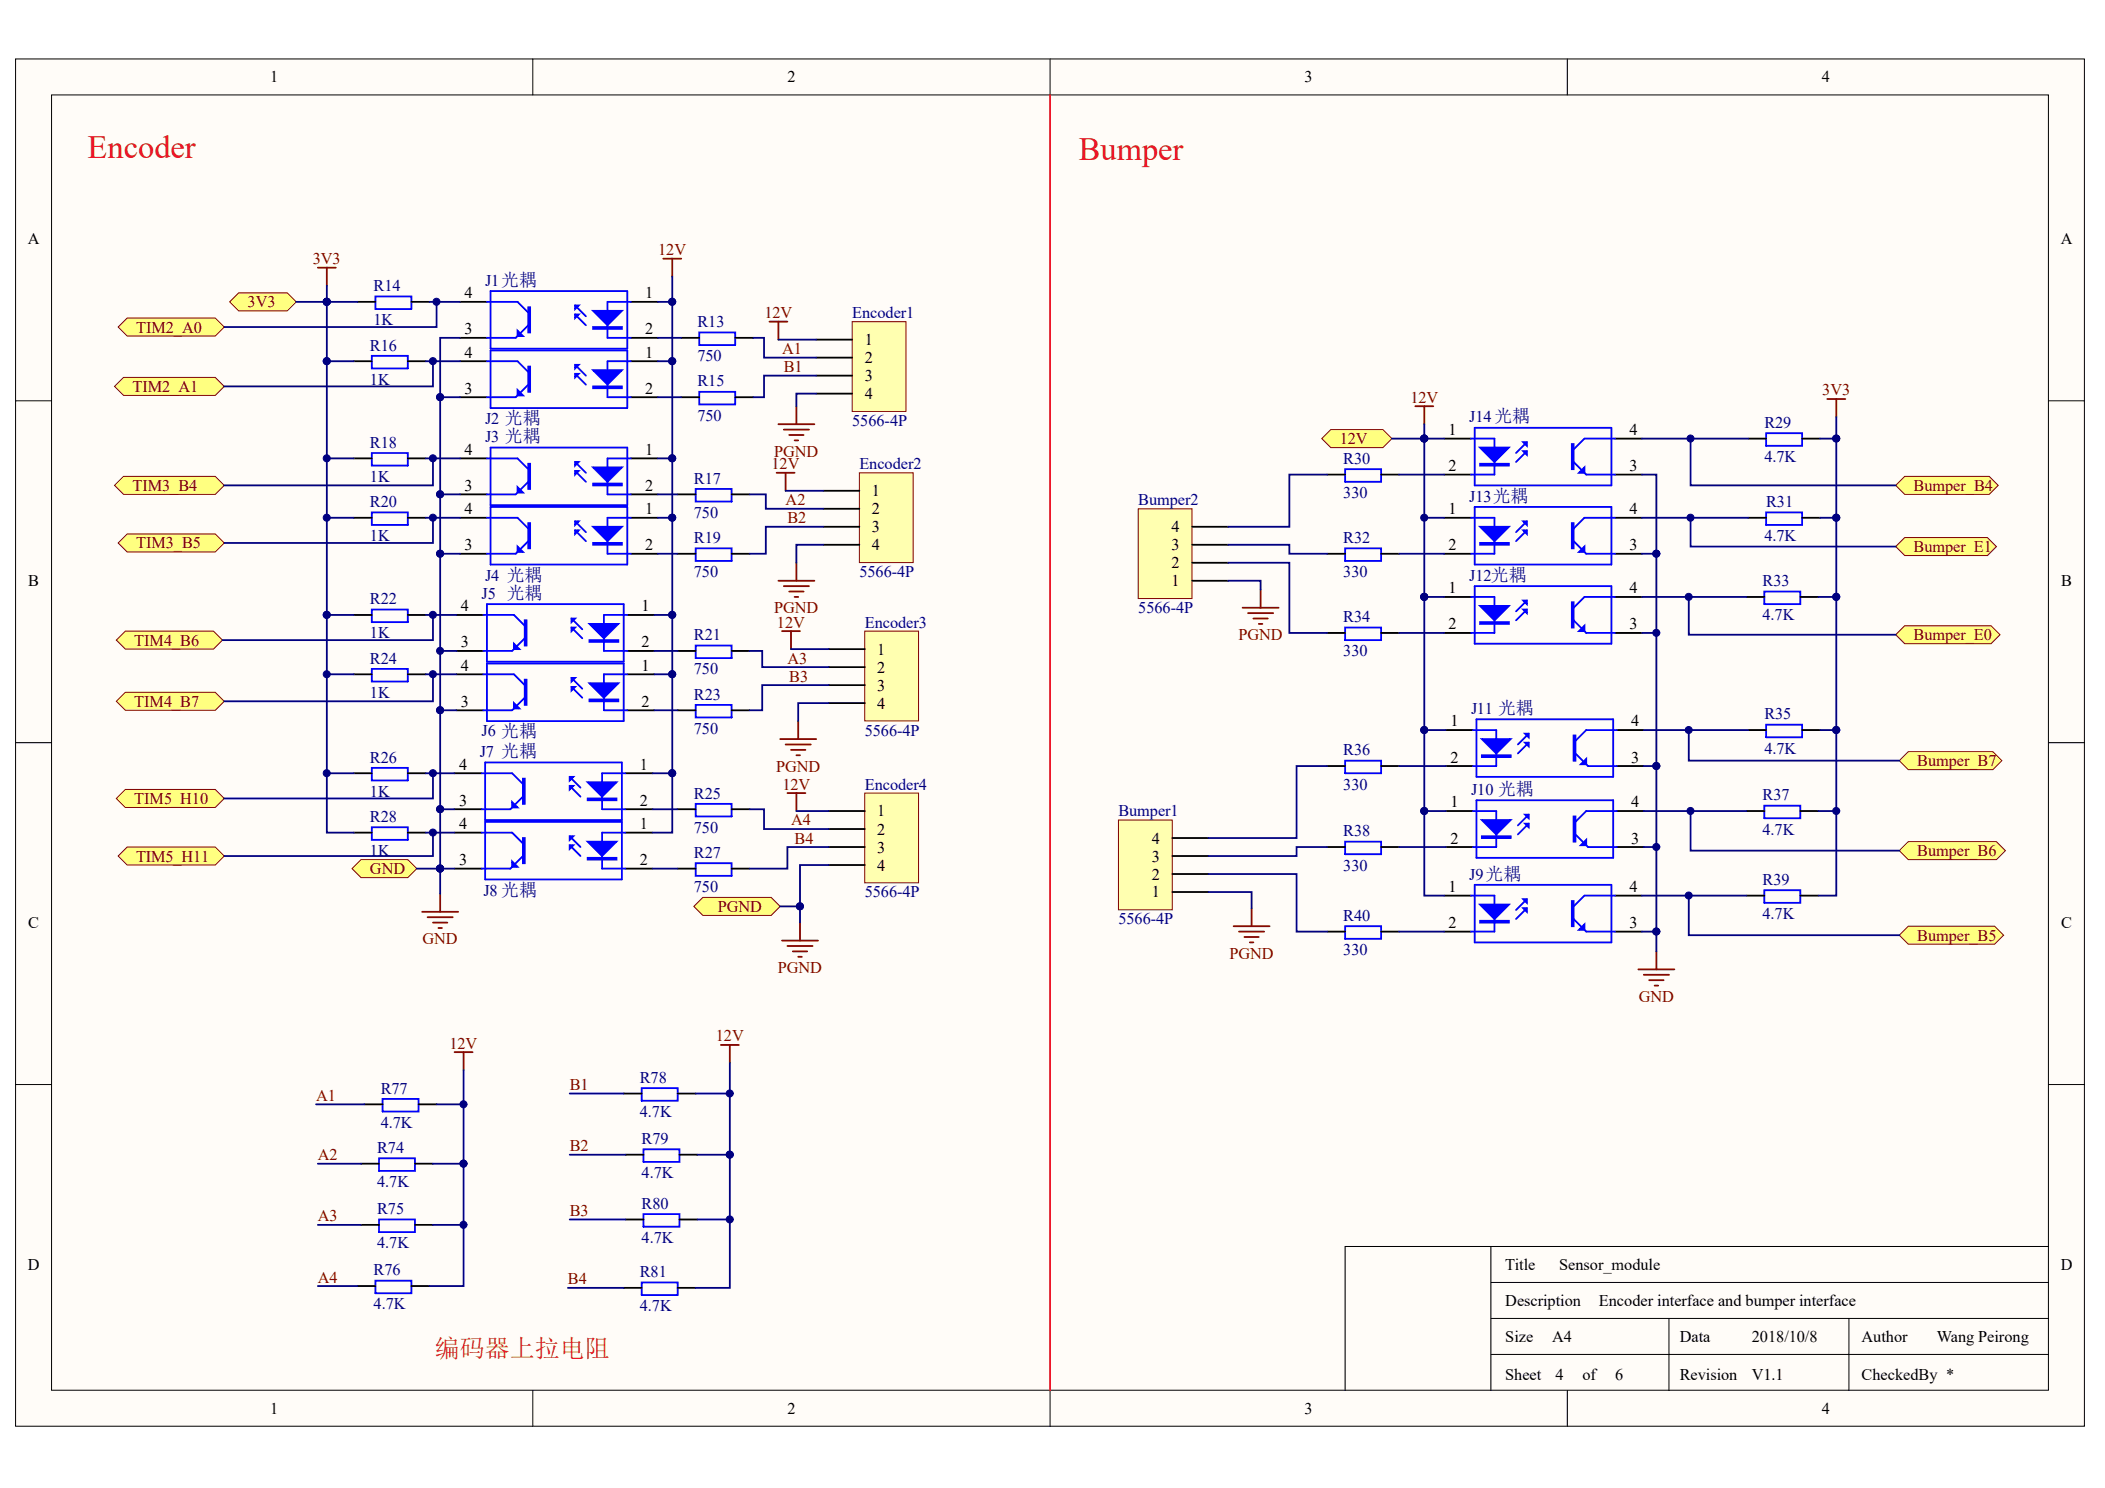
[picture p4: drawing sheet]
<svg xmlns="http://www.w3.org/2000/svg" width="297mm" height="210mm" viewBox="0 0 297 210" stroke-linecap="round" stroke-linejoin="round" font-family="sans-serif">
<g fill="#fffcf8" stroke="#000" stroke-width=".14">
<path d="M2.2 8.3h291.9v192.9h-291.9z"/>
<path d="M7.3 13.4h281.8v182.7h-281.8z"/>
</g>
<g fill="none" stroke="#000" stroke-width=".14">
<path d="M75.2 8.3v5.1M148.2 8.3v5.1M221.2 8.3v5.1M2.2 56.5h5.1M289.1 56.5h5.1M2.2 104.8h5.1M289.1 104.8h5.1M2.2 153h5.1M289.1 153h5.1M210.4 175.8v20.3M289.1 175.8h-99.3v20.3M75.2 196.1v5.1"/>
<path d="M148.2 196.1v5.1M210.4 180.9h78.7M210.4 186h78.7M210.4 191.1h78.7M221.2 196.1v5.1M235.5 186v10.1M260.9 186v10.1"/>
</g>
<g fill="none" stroke="#000" stroke-width=".25">
<path d="M49.9 51h2.6M50.4 42.6h2.6M57.5 51h2.6M58.1 42.6h2.5M64.9 42.6h3.8M64.9 47.7h3.8M64.9 51h3.8M64.9 56h3.8M89 42.6h3.8M89 47.7h3.8M89 51h3.8M89 56h3.8"/>
<path d="M96.1 47.7h2.6M96.1 56h2.6M103.7 47.7h2.6M103.7 56h2.6M49.9 64.7h2.6M49.9 73h2.6M57.5 64.7h2.6M57.5 73h2.6M64.9 64.7h3.8M64.9 69.7h3.8M64.9 73h3.8M64.9 78.1h3.8"/>
<path d="M89 64.7h3.8M89 69.7h3.8M89 73h3.8M89 78.1h3.8M95.6 69.7h2.6M95.6 78.1h2.6M103.2 69.7h2.6M103.2 78.1h2.6M187.3 78.1h2.5M187.3 66.9h2.5M194.9 78.1h2.5M194.9 66.9h2.5"/>
<path d="M203.8 73h3.8M203.8 78.1h3.8M203.8 61.9h3.8M203.8 66.9h3.8M227.9 73h3.8M227.9 78.1h3.8M227.9 61.9h3.8M227.9 66.9h3.8M246.7 73h2.5M246.7 61.9h2.5M254.3 73h2.5M254.3 61.9h2.5"/>
<path d="M49.9 86.7h2.6M49.9 95.1h2.6M57.5 86.7h2.6M57.5 95.1h2.6M64.4 86.7h3.8M64.4 91.8h3.8M64.4 95.1h3.8M88.5 86.7h3.8M88.5 91.8h3.8M88.5 95.1h3.8M95.6 91.8h2.6M103.2 91.8h2.6"/>
<path d="M187.3 89.3h2.5M194.9 89.3h2.5M203.8 84.2h3.8M203.8 89.3h3.8M227.9 84.2h3.8M227.9 89.3h3.8M246.4 84.2h2.6M254 84.2h2.6M49.9 109.1h2.6M49.9 117.5h2.6M57.5 109.1h2.6M57.5 117.5h2.6"/>
<path d="M64.1 109.1h3.9M64.1 114.2h3.9M64.1 117.5h3.9M64.4 100.2h3.8M88.3 109.1h3.8M88.3 114.2h3.8M88.3 117.5h3.8M88.5 100.2h3.8M95.6 100.2h2.6M95.6 114.2h2.6M103.2 100.2h2.6M103.2 114.2h2.6"/>
<path d="M187.3 119.5h2.5M187.3 108.1h2.5M194.9 119.5h2.5M194.9 108.1h2.5M204 114.4h3.8M204 119.5h3.8M204 103h3.8M204 108.1h3.8M228.1 114.4h3.9M228.1 119.5h3.9M228.1 103h3.9M228.1 108.1h3.9"/>
<path d="M246.4 114.4h2.6M246.7 103h2.5M254 114.4h2.6M254.3 103h2.5M64.1 122.5h3.9M88.3 122.5h3.8M95.6 122.5h2.6M103.2 122.5h2.6M187.3 131.4h2.5M194.9 131.4h2.5M203.8 126.3h3.8M203.8 131.4h3.8"/>
<path d="M227.9 126.3h3.8M227.9 131.4h3.8M246.4 126.3h2.6M254 126.3h2.6"/>
</g>
<g fill="none" stroke="#00f" stroke-width=".25">
<path d="M52.5 50.2h5v1.8h-5zM53 41.8h5.1v1.8h-5.1zM68.7 42.6h4.3l1.6 1.5M68.7 51h4.3l1.6 1.5M69.2 41.1h19.3v8.1h-19.3zM69.2 49.4h19.3v8.2h-19.3zM74.6 45.9l-1.8 1.8h-4.1M74.6 54.3l-1.8 1.7h-4.1M81.2 44.4l1.5 1.5M81.2 43.1l1.5 1.5M81.2 52.7l1.5 1.6M81.2 51.5l1.5 1.5"/>
<path d="M89 42.6h-3.3v5.1h3.3M89 51h-3.3v5h3.3M98.7 46.9h5v1.8h-5zM98.7 55.3h5v1.7h-5zM52.5 63.9h5v1.8h-5zM52.5 72.3h5v1.8h-5zM68.7 64.7h4.3l1.6 1.5M68.7 73h4.3l1.6 1.6M69.2 63.1h19.3v8.2h-19.3zM69.2 71.5h19.3v8.1h-19.3zM74.6 68l-1.8 1.7h-4.1M74.6 76.3l-1.8 1.8h-4.1"/>
<path d="M81.2 66.4l1.5 1.6M81.2 65.2l1.5 1.5M81.2 74.8l1.5 1.5M81.2 73.5l1.5 1.6M89 64.7h-3.3v5h3.3M89 73h-3.3v5.1h3.3M98.2 69h5v1.8h-5zM98.2 77.4h5v1.7h-5zM189.8 66.2h5.1v1.8h-5.1zM189.8 77.4h5.1v1.7h-5.1zM207.6 73h3.3v5.1h-3.3M207.6 61.9h3.3v5h-3.3"/>
<path d="M208.1 71.5h19.3v8.1h-19.3zM208.1 60.3h19.3v8.2h-19.3zM215.5 74.8l-1.6 1.5M215.5 73.5l-1.6 1.6M215.5 63.6l-1.6 1.6M215.5 62.4l-1.6 1.5M222.1 76.3l1.7 1.8h4.1M222.1 65.2l1.7 1.7h4.1M227.9 73h-4.3l-1.5 1.6M227.9 61.9h-4.3l-1.5 1.5M249.2 61.1h5.1v1.8h-5.1zM249.2 72.3h5.1v1.8h-5.1z"/>
<path d="M52.5 86h5v1.8h-5zM52.5 94.4h5v1.7h-5zM68.2 86.7h4.3l1.5 1.6M68.2 95.1h4.3l1.5 1.5M68.7 85.2h19.3v8.1h-19.3zM68.7 93.6h19.3v8.1h-19.3zM74 90l-1.7 1.8h-4.1M74 98.4l-1.7 1.8h-4.1M80.6 88.5l1.6 1.5M80.6 87.3l1.6 1.5M80.6 96.9l1.6 1.5M80.6 95.6l1.6 1.6"/>
<path d="M88.5 86.7h-3.3v5.1h3.3M88.5 95.1h-3.3v5.1h3.3M98.2 91.1h5v1.7h-5zM98.2 99.4h5v1.8h-5zM189.8 88.5h5.1v1.8h-5.1zM207.6 84.2h3.3v5.1h-3.3M208.1 82.7h19.3v8.1h-19.3zM215.5 86l-1.6 1.5M215.5 84.7l-1.6 1.5M222.1 87.5l1.7 1.8h4.1M227.9 84.2h-4.3l-1.5 1.5M249 83.4h5v1.8h-5z"/>
<path d="M52.5 108.3h5v1.8h-5zM52.5 116.7h5v1.8h-5zM68 109.1h4.3l1.5 1.5M68 117.5h4.3l1.5 1.5M68.5 107.6h19.3v8.1h-19.3zM68.5 115.9h19.3v8.2h-19.3zM73.8 112.4l-1.8 1.8h-4M80.4 110.9l1.5 1.5M80.4 109.6l1.5 1.5M80.4 119.2l1.5 1.6M80.4 118l1.5 1.5M88.3 109.1h-3.3v5.1h3.3"/>
<path d="M88.3 117.5h-3.3v5h3.3M98.2 113.4h5v1.8h-5zM189.8 107.3h5.1v1.8h-5.1zM189.8 118.7h5.1v1.8h-5.1zM207.8 103h3.3v5.1h-3.3M207.8 114.4h3.3v5.1h-3.3M208.3 101.5h19.3v8.1h-19.3zM208.3 112.9h19.3v8.1h-19.3zM215.7 116.2l-1.5 1.5M215.7 114.9l-1.5 1.5M215.7 104.8l-1.5 1.5M215.7 103.5l-1.5 1.5"/>
<path d="M222.3 117.7l1.8 1.8h4M222.3 106.3l1.8 1.8h4M228.1 114.4h-4.3l-1.5 1.5M228.1 103h-4.3l-1.5 1.5M249 113.6h5v1.8h-5zM249.2 102.2h5.1v1.8h-5.1zM73.8 120.8l-1.8 1.7h-4M98.2 121.8h5v1.7h-5zM189.8 130.7h5.1v1.7h-5.1zM207.6 126.3h3.3v5.1h-3.3M208.1 124.8h19.3v8.1h-19.3zM215.5 128.1l-1.6 1.5"/>
<path d="M215.5 126.8l-1.6 1.6M222.1 129.6l1.7 1.8h4.1M227.9 126.3h-4.3l-1.5 1.6M249 125.6h5v1.8h-5z"/>
</g>
<g fill="#00f" stroke="#00f" stroke-width=".25">
<path d="M83.7 43.9h4.1l-2.1 2z"/>
<path d="M81.2 43.1h.5l-.5 .5z"/>
<path d="M81.2 44.4h.5l-.5 .5z"/>
<path d="M73 46.6l.8 .8h-.8z"/>
<path d="M83.7 52.2h4.1l-2.1 2.1z"/>
<path d="M81.2 51.5h.5l-.5 .5z"/>
<path d="M81.2 52.7h.5l-.5 .5z"/>
<path d="M73 55l.8 .8h-.8z"/>
<path d="M83.7 65.9h4.1l-2.1 2.1z"/>
<path d="M81.2 65.2h.5l-.5 .5z"/>
<path d="M81.2 66.4h.5l-.5 .5z"/>
<path d="M73 68.7l.8 .8h-.8z"/>
<path d="M83.7 74.3h4.1l-2.1 2z"/>
<path d="M81.2 73.5h.5l-.5 .6z"/>
<path d="M81.2 74.8h.5l-.5 .5z"/>
<path d="M73 77.1l.8 .8h-.8z"/>
<path d="M83.2 88h4l-2 2z"/>
<path d="M80.6 87.3h.6l-.6 .5z"/>
<path d="M80.6 88.5h.6l-.6 .5z"/>
<path d="M72.5 90.8l.8 .8h-.8z"/>
<path d="M83.2 96.4h4l-2 2z"/>
<path d="M80.6 95.6h.6l-.6 .5z"/>
<path d="M80.6 96.9h.6l-.6 .5z"/>
<path d="M72.5 99.2l.8 .7h-.8z"/>
<path d="M82.9 110.3h4.1l-2 2.1z"/>
<path d="M80.4 109.6h.5l-.5 .5z"/>
<path d="M80.4 110.9h.5l-.5 .5z"/>
<path d="M72.3 113.1l.7 .8h-.7z"/>
<path d="M82.9 118.7h4.1l-2 2.1z"/>
<path d="M80.4 118h.5l-.5 .5z"/>
<path d="M80.4 119.2h.5l-.5 .5z"/>
<path d="M72.3 121.5l.7 .8h-.7z"/>
<path d="M208.9 127.6h4l-2 2z"/>
<path d="M214.9 126.8h.6v.6z"/>
<path d="M214.9 128.1h.6v.5z"/>
<path d="M222.8 131.2l.8-.8v.8z"/>
<path d="M209.1 115.7h4.1l-2.1 2z"/>
<path d="M215.2 114.9h.5v.5z"/>
<path d="M215.2 116.2h.5v.5z"/>
<path d="M223.1 119.2l.7-.7v.7z"/>
<path d="M209.1 104.3h4.1l-2.1 2z"/>
<path d="M215.2 103.5h.5v.5z"/>
<path d="M215.2 104.8h.5v.5z"/>
<path d="M223.1 107.8l.7-.8v.8z"/>
<path d="M208.9 85.5h4l-2 2z"/>
<path d="M214.9 84.7h.6v.5z"/>
<path d="M214.9 86h.6v.5z"/>
<path d="M222.8 89l.8-.7v.7z"/>
<path d="M208.9 74.3h4l-2 2z"/>
<path d="M214.9 73.5h.6v.6z"/>
<path d="M214.9 74.8h.6v.5z"/>
<path d="M222.8 77.9l.8-.8v.8z"/>
<path d="M208.9 63.1h4l-2 2.1z"/>
<path d="M214.9 62.4h.6v.5z"/>
<path d="M214.9 63.6h.6v.6z"/>
<path d="M222.8 66.7l.8-.8v.8z"/>
<path d="M83.7 46.1h4.1v.3h-4.1z" fill-rule="evenodd"/>
<path d="M74.6 43.3h.2v3.6h-.2z" fill-rule="evenodd"/>
<path d="M83.7 54.5h4.1v.3h-4.1z" fill-rule="evenodd"/>
<path d="M74.6 51.7h.2v3.6h-.2z" fill-rule="evenodd"/>
<path d="M83.7 68.2h4.1v.3h-4.1z" fill-rule="evenodd"/>
<path d="M74.6 65.4h.2v3.6h-.2z" fill-rule="evenodd"/>
<path d="M83.7 76.6h4.1v.2h-4.1z" fill-rule="evenodd"/>
<path d="M74.6 73.8h.2v3.6h-.2z" fill-rule="evenodd"/>
<path d="M83.2 90.3h4v.3h-4z" fill-rule="evenodd"/>
<path d="M74 87.5h.3v3.6h-.3z" fill-rule="evenodd"/>
<path d="M83.2 98.7h4v.2h-4z" fill-rule="evenodd"/>
<path d="M74 95.9h.3v3.5h-.3z" fill-rule="evenodd"/>
<path d="M82.9 112.6h4.1v.3h-4.1z" fill-rule="evenodd"/>
<path d="M73.8 109.8h.2v3.6h-.2z" fill-rule="evenodd"/>
<path d="M82.9 121h4.1v.3h-4.1z" fill-rule="evenodd"/>
<path d="M73.8 118.2h.2v3.6h-.2z" fill-rule="evenodd"/>
<path d="M208.9 129.9h4v.2h-4z" fill-rule="evenodd"/>
<path d="M221.8 127.1h.3v3.6h-.3z" fill-rule="evenodd"/>
<path d="M209.1 118h4.1v.2h-4.1z" fill-rule="evenodd"/>
<path d="M222.1 115.2h.2v3.5h-.2z" fill-rule="evenodd"/>
<path d="M209.1 106.5h4.1v.3h-4.1z" fill-rule="evenodd"/>
<path d="M222.1 103.8h.2v3.5h-.2z" fill-rule="evenodd"/>
<path d="M208.9 87.8h4v.2h-4z" fill-rule="evenodd"/>
<path d="M221.8 85h.3v3.5h-.3z" fill-rule="evenodd"/>
<path d="M208.9 76.6h4v.2h-4z" fill-rule="evenodd"/>
<path d="M221.8 73.8h.3v3.6h-.3z" fill-rule="evenodd"/>
<path d="M208.9 65.4h4v.3h-4z" fill-rule="evenodd"/>
<path d="M221.8 62.6h.3v3.6h-.3z" fill-rule="evenodd"/>
</g>
<g fill="none" stroke="#800000" stroke-width=".25">
<path d="M44.8 37.8h2.6M46.1 37.8v2.5M108.6 45.4h2.5M109.8 59.8h5.1M109.8 45.4v2.5M112.4 57.3v2.5M199.7 57.3h2.6M201 57.3v2.5M257.9 56.3h2.5M259.1 56.3v2.5M109.6 66.7h2.5M110.6 60.6h3.6"/>
<path d="M110.9 66.7v2.5M111.4 61.4h2M112.1 62.1h.5M112.4 79.4v2.5M109.8 81.9h5.1M110.3 89h2.6M110.6 82.7h3.6M111.4 83.4h2M111.6 89v2.6M112.1 84.2h.5M175.3 85.7h5.1M176.1 86.5h3.6"/>
<path d="M176.9 87.3h2M177.6 88h.5M177.9 83.2v2.5M110.1 104.3h5.1M110.9 105h3.5M111.1 111.9h2.6M111.6 105.8h2.1M112.4 106.5h.5M112.4 111.9v2.5M112.6 101.7v2.6M59.6 128.6h5.1M60.3 129.4h3.6"/>
<path d="M61.1 130.1h2M61.9 130.9h.5M62.1 126.1v2.5M110.3 132.7h5.1M111.1 133.4h3.6M111.9 134.2h2M112.6 135h.5M112.9 130.1v2.6M174.1 130.7h5.1M174.8 131.4h3.6M175.6 132.2h2M176.4 132.9h.5"/>
<path d="M176.6 128.1v2.6M231.2 136.7h5.1M232 137.5h3.5M232.7 138.3h2.1M233.5 139h.5M233.7 134.2v2.5"/>
</g>
<g fill="none" stroke="#000080" stroke-width=".25">
<path d="M46.1 42.6v8.4M49.9 51h-3.8v35.7h3.8M60.1 51h4.8M60.6 42.6h4.3M62.1 56v13.7h2.8M64.9 47.7h-2.8v8.3h2.8M92.8 51h2.1v13.7h-2.1M92.8 47.7h3.3M92.8 56h3.3M259.1 58.8v3.1M46.1 64.7h3.8M46.1 73h3.8"/>
<path d="M60.1 64.7h4.8M60.1 73h4.8M62.1 69.7v8.4h2.8M62.1 78.1v22.1h2.3M92.8 69.7h2.8M92.8 78.1h2.8M94.9 64.7v8.3h-2.1M94.9 73v13.7h-2.6M197.4 78.1h6.4M197.4 66.9h6.4M201 73h2.8M231.7 66.9h2v11.2"/>
<path d="M231.7 78.1h2v30h-1.7M231.7 73h15M231.7 61.9h15M256.8 61.9h2.3v11.1M256.8 73h2.3v11.2M46.1 86.7v30.8h3.8M46.1 95.1h3.8M60.1 86.7h4.3M60.1 95.1h4.3M62.1 91.8h2.3M92.3 91.8h3.3M94.9 86.7v8.4h-2.6"/>
<path d="M94.9 95.1v14h-2.8M197.4 89.3h6.4M201 84.2v18.8h3M231.7 89.3h2M231.7 84.2h14.7M256.6 84.2h2.5v18.8M46.1 109.1h3.8M60.1 109.1h4M60.1 117.5h4M62.1 100.2v14M92.1 114.2h3.5M92.3 100.2h3.3"/>
<path d="M94.9 109.1v8.4h-2.8M197.4 108.1h6.6M197.4 119.5h6.6M201 103v11.4h3M201 114.4v11.9h2.8M232 119.5h1.7M232 103h14.7M232 114.4h14.4M233.7 108.1v23.3M256.6 114.4h2.5M256.8 103h2.3v23.3h-2.5M62.1 122.5v3.6"/>
<path d="M92.1 122.5h3.5M197.4 131.4h6.4M231.7 131.4h2v2.8M231.7 126.3h14.7"/>
</g>
<g fill="#000080" stroke="#000080" stroke-width=".14">
<circle cx="94.9" cy="73" r=".5"/>
<circle cx="94.9" cy="64.7" r=".5"/>
<circle cx="94.9" cy="86.7" r=".5"/>
<circle cx="94.9" cy="95.1" r=".5"/>
<circle cx="94.9" cy="109.1" r=".5"/>
<circle cx="94.9" cy="50.9" r=".5"/>
<circle cx="62.1" cy="56" r=".5"/>
<circle cx="62.1" cy="69.7" r=".5"/>
<circle cx="62.1" cy="78.1" r=".5"/>
<circle cx="62.1" cy="91.8" r=".5"/>
<circle cx="62.1" cy="100.2" r=".5"/>
<circle cx="62.1" cy="114.1" r=".5"/>
<circle cx="62.1" cy="122.5" r=".5"/>
<circle cx="46.1" cy="109.1" r=".5"/>
<circle cx="46.1" cy="95.1" r=".5"/>
<circle cx="46.1" cy="86.7" r=".5"/>
<circle cx="46.1" cy="73" r=".5"/>
<circle cx="46.1" cy="64.7" r=".5"/>
<circle cx="46.1" cy="50.9" r=".5"/>
<circle cx="46.1" cy="42.6" r=".5"/>
<circle cx="201" cy="73" r=".5"/>
<circle cx="201" cy="103" r=".5"/>
<circle cx="201" cy="84.2" r=".5"/>
<circle cx="201" cy="114.4" r=".5"/>
<circle cx="259.1" cy="61.9" r=".5"/>
<circle cx="259.1" cy="73" r=".5"/>
<circle cx="259.1" cy="114.4" r=".5"/>
<circle cx="259.1" cy="103" r=".5"/>
<circle cx="259.1" cy="84.2" r=".5"/>
<circle cx="233.7" cy="131.4" r=".5"/>
<circle cx="233.7" cy="78.1" r=".5"/>
<circle cx="233.7" cy="89.3" r=".5"/>
<circle cx="233.7" cy="108.1" r=".5"/>
<circle cx="233.7" cy="119.5" r=".5"/>
</g>
<path d="M148.2 13.4v182.7" fill="none" stroke="#ee0e22" stroke-width=".25"/>
<path d="M186.5 61.9l1.3-1.3h7.3l1.3 1.3-1.3 1.2h-7.3z" fill-rule="evenodd" fill="#ffff80" stroke="#800000" stroke-width=".14"/>
<path d="M201 59.8v24.4h2.8M196.4 61.9h7.4" fill="none" stroke="#000080" stroke-width=".25"/>
<g fill="#000080" stroke="#000080" stroke-width=".14">
<circle cx="201" cy="61.9" r=".5"/>
<circle cx="201" cy="84.2" r=".5"/>
</g>
<path d="M32.4 42.6l1.3-1.3h6.8l1.3 1.3-1.3 1.3h-6.8z" fill-rule="evenodd" fill="#ffff80" stroke="#800000" stroke-width=".14"/>
<path d="M41.8 42.6h8.6M46.1 40.3v2.3" fill="none" stroke="#000080" stroke-width=".25"/>
<circle cx="46.1" cy="42.6" r=".5" fill="#000080" stroke="#000080" stroke-width=".14"/>
<g fill="#ffff80" stroke="#800000" stroke-width=".14">
<path d="M97.9 127.9l1.3-1.3h9.6l1.3 1.3-1.3 1.2h-9.6z" fill-rule="evenodd"/>
<path d="M49.7 122.5l1.2-1.2h6.6l1.3 1.2-1.3 1.3h-6.6z" fill-rule="evenodd"/>
</g>
<path d="M238.3 84.2v5.1M64.1 114.2h-2v8.3M58.8 122.5h5.3M110.1 127.9h2.8v2.2" fill="none" stroke="#000080" stroke-width=".25"/>
<g fill="#000080" stroke="#000080" stroke-width=".14">
<circle cx="62.1" cy="114.1" r=".5"/>
<circle cx="62.1" cy="122.5" r=".5"/>
<circle cx="112.9" cy="127.8" r=".5"/>
<circle cx="238.3" cy="84.2" r=".5"/>
</g>
<g fill="#ffff80" stroke="#800000" stroke-width=".14">
<path d="M16.7 46.1l1.2-1.2h12.5l1.2 1.2-1.2 1.3h-12.5z" fill-rule="evenodd"/>
<path d="M16.2 54.5l1.2-1.3h13l1.2 1.3-1.2 1.3h-13z" fill-rule="evenodd"/>
<path d="M16.2 68.5l1.2-1.3h13l1.2 1.3-1.2 1.2h-13z" fill-rule="evenodd"/>
<path d="M16.7 76.6l1.2-1.3h12.5l1.2 1.3-1.2 1.3h-12.5z" fill-rule="evenodd"/>
<path d="M16.4 90.3l1.3-1.3h12.4l1.3 1.3-1.3 1.3h-12.4z" fill-rule="evenodd"/>
<path d="M16.4 98.9l1.3-1.2h12.7l1.2 1.2-1.2 1.3h-12.7z" fill-rule="evenodd"/>
<path d="M16.4 112.6l1.3-1.2h12.7l1.2 1.2-1.2 1.3h-12.7z" fill-rule="evenodd"/>
<path d="M16.7 120.8l1.2-1.3h12.5l1.2 1.3-1.2 1.2h-12.5z" fill-rule="evenodd"/>
</g>
<path d="M61.1 51v3.5h-29.5M61.6 42.6v3.5h-30M61.1 73v3.6h-29.5M61.1 64.7v3.8h-29.5M61.1 95.1v3.8h-29.5M61.1 86.7v3.6h-29.7M61.1 117.5v3.3h-29.5M61.1 109.1v3.5h-29.5" fill="none" stroke="#000080" stroke-width=".25"/>
<g fill="#000080" stroke="#000080" stroke-width=".14">
<circle cx="61.1" cy="117.4" r=".5"/>
<circle cx="61.1" cy="95.1" r=".5"/>
<circle cx="61.1" cy="109.1" r=".5"/>
<circle cx="61.1" cy="86.7" r=".5"/>
<circle cx="61.1" cy="73" r=".5"/>
<circle cx="61.1" cy="64.7" r=".5"/>
<circle cx="61.1" cy="50.9" r=".5"/>
<circle cx="61.6" cy="42.6" r=".5"/>
</g>
<g fill="#ffff80" stroke="#800000" stroke-width=".14">
<path d="M267.5 68.5l1.3-1.3h11.9l1.3 1.3-1.3 1.2h-11.9z" fill-rule="evenodd"/>
<path d="M267.5 77.1l1.3-1.3h11.6l1.3 1.3-1.3 1.3h-11.6z" fill-rule="evenodd"/>
<path d="M267.5 89.5l1.3-1.2h12.2l1.2 1.2-1.2 1.3h-12.2z" fill-rule="evenodd"/>
<path d="M268 107.3l1.3-1.3h11.9l1.3 1.3-1.3 1.3h-11.9z" fill-rule="evenodd"/>
<path d="M268 120l1.3-1.3h12.4l1.3 1.3-1.3 1.3h-12.4z" fill-rule="evenodd"/>
<path d="M268 131.9l1.3-1.2h12.2l1.2 1.2-1.2 1.3h-12.2z" fill-rule="evenodd"/>
</g>
<g fill="none" stroke="#000080" stroke-width=".25">
<path d="M94.9 39v3.6M92.8 42.6h2.1v8.4M238.6 61.9v6.6h28.9M238.6 73v4.1h28.9M238.3 89.3v.2h29.2M238.3 103v4.3h29.7M238.6 114.4v5.6h29.4M238.3 126.3v5.6h29.7M44.6 155.8h6.8M61.6 155.8h3.8M65.4 151v13.2M80.4 154.3h7.6"/>
<path d="M98.2 154.3h4.8M103 149.9v13M44.8 172.8h6.1M44.8 164.2h6.1M61.1 164.2h4.3v17.2h-4.8M61.1 172.8h4.3M80.4 172h7.9M80.4 162.9h7.9M98.4 162.9h4.6v18.8h-4.8M98.4 172h4.6M44.8 181.4h5.6M80.1 181.7h7.9"/>
</g>
<g fill="#000080" stroke="#000080" stroke-width=".14">
<circle cx="238.5" cy="61.9" r=".5"/>
<circle cx="238.5" cy="73" r=".5"/>
<circle cx="238.3" cy="103" r=".5"/>
<circle cx="238.5" cy="114.4" r=".5"/>
<circle cx="238.3" cy="126.3" r=".5"/>
<circle cx="65.4" cy="172.8" r=".5"/>
<circle cx="65.4" cy="164.1" r=".5"/>
<circle cx="65.4" cy="155.8" r=".5"/>
<circle cx="103" cy="172" r=".5"/>
<circle cx="103" cy="162.9" r=".5"/>
<circle cx="103" cy="154.2" r=".5"/>
<circle cx="94.9" cy="42.6" r=".5"/>
<circle cx="94.9" cy="50.9" r=".5"/>
</g>
<path d="M54 155h5.1v1.8h-5.1zM90.5 153.5h5.1v1.8h-5.1zM53.5 163.4h5.1v1.8h-5.1zM53.5 172h5.1v1.8h-5.1zM90.8 162.1h5.1v1.8h-5.1zM90.8 171.3h5.1v1.7h-5.1zM53 180.7h5.1v1.7h-5.1zM90.5 180.9h5.1v1.8h-5.1z" fill="none" stroke="#00f" stroke-width=".25"/>
<g fill="none" stroke="#000" stroke-width=".25">
<path d="M51.4 155.8h2.6M59.1 155.8h2.5M88 154.3h2.5M95.6 154.3h2.6M50.9 164.2h2.6M50.9 172.8h2.6M58.6 164.2h2.5M58.6 172.8h2.5M88.3 162.9h2.5M88.3 172h2.5M95.9 162.9h2.5M95.9 172h2.5"/>
<path d="M50.4 181.4h2.6M58.1 181.4h2.5M88 181.7h2.5M95.6 181.7h2.6"/>
</g>
<path d="M93.6 36.5h2.5M94.9 36.5v2.5M64.1 148.4h2.6M65.4 148.4v2.6M101.7 147.4h2.6M103 147.4v2.5" fill="none" stroke="#800000" stroke-width=".25"/>
<path d="M157.8 115.7h7.6v12.6h-7.6z" fill="#ffffb0" stroke="#800000" stroke-width=".14"/>
<path d="M165.4 118.2h5.1M165.4 125.8h5.1M165.4 123.3h5.1M165.4 120.8h5.1" fill="none" stroke="#000" stroke-width=".25"/>
<path d="M160.6 71.8h7.6v12.6h-7.6z" fill="#ffffb0" stroke="#800000" stroke-width=".14"/>
<path d="M168.2 79.4h5.1M168.2 76.8h5.1M168.2 74.3h5.1M168.2 81.9h5.1" fill="none" stroke="#000" stroke-width=".25"/>
<path d="M173.3 79.4h8.6v9.9h5.4M173.3 76.8h8.6v1.3h5.4M187.3 66.9h-5.4v7.4h-8.6M173.3 81.9h4.6v1.3M187.3 108.1h-4.3v10.1h-12.5M187.3 119.5h-4.3v1.3h-12.5M170.5 123.3h12.5v8.1h4.3M170.5 125.8h6.1v2.3" fill="none" stroke="#000080" stroke-width=".25"/>
<path d="M120.3 45.4h7.5v12.6h-7.5z" fill="#ffffb0" stroke="#800000" stroke-width=".14"/>
<path d="M115.2 47.9h5.1M115.2 50.4h5.1M115.2 53h5.1M115.2 55.5h5.1" fill="none" stroke="#000" stroke-width=".25"/>
<path d="M121.3 66.7h7.6v12.7h-7.6z" fill="#ffffb0" stroke="#800000" stroke-width=".14"/>
<path d="M116.2 69.2h5.1M116.2 71.8h5.1M116.2 74.3h5.1M116.2 76.8h5.1" fill="none" stroke="#000" stroke-width=".25"/>
<path d="M122 89h7.6v12.7h-7.6z" fill="#ffffb0" stroke="#800000" stroke-width=".14"/>
<path d="M117 91.6h5M117 94.1h5M117 96.6h5M117 99.2h5" fill="none" stroke="#000" stroke-width=".25"/>
<path d="M122 111.9h7.6v12.6h-7.6z" fill="#ffffb0" stroke="#800000" stroke-width=".14"/>
<path d="M117 114.4h5M117 116.9h5M117 119.5h5M117 122h5" fill="none" stroke="#000" stroke-width=".25"/>
<g fill="none" stroke="#000080" stroke-width=".25">
<path d="M106.3 47.7h1.5v2.7h7.4M109.8 47.9h5.4M115.2 53h-7.4v3h-1.5M115.2 55.5h-2.8v1.8M105.8 69.7h2.3v2.1h8.1M110.9 69.2h5.3M116.2 74.3h-8.1v3.8h-2.3M116.2 76.8h-3.8v2.6M105.8 91.8h1.8v2.3h9.4M111.6 91.6h5.4M117 96.6h-9.4v3.6h-1.8M117 99.2h-4.4v2.5"/>
<path d="M105.8 114.2h2v2.7h9.2M112.4 114.4h4.6M117 119.5h-5.9v3h-5.3M117 122h-4.1v5.9"/>
</g>
<circle cx="112.9" cy="127.8" r=".5" fill="#000080" stroke="#000080" stroke-width=".14"/>
<g font-size="4.6" fill="#ee0e22">
<text x="12.4" y="22.3">Encoder</text>
<text x="152.2" y="22.5">Bumper</text>
</g>
<text font-size="3.5" fill="#ee0e22" x="61.4" y="191.4">编码器上拉电阻</text>
<g font-size="2.3">
<text x="38.1" y="11.6">1</text>
<text x="111.1" y="11.6">2</text>
<text x="184.1" y="11.6">3</text>
<text x="257.1" y="11.6">4</text>
<text x="3.9" y="34.5">A</text>
<text x="290.8" y="34.5">A</text>
<text x="65.5" y="42.1">4</text>
<text x="65.5" y="47.2">3</text>
<text x="91" y="42.1">1</text>
<text x="91" y="47.2">2</text>
<text x="65.5" y="50.5">4</text>
<text x="91" y="50.5">1</text>
<text x="122" y="48.7">1</text>
<text x="122" y="51.2">2</text>
<text x="122" y="53.8">3</text>
<text x="65.5" y="55.5">3</text>
<text x="91" y="55.5">2</text>
<text x="122" y="56.3">4</text>
<text x="65.5" y="64.2">4</text>
<text x="91" y="64.2">1</text>
<text x="204.4" y="61.4">1</text>
<text x="229.9" y="61.4">4</text>
<text x="65.5" y="69.2">3</text>
<text x="91" y="69.2">2</text>
<text x="123" y="70">1</text>
<text x="204.4" y="66.5">2</text>
<text x="229.9" y="66.5">3</text>
<text x="65.5" y="72.5">4</text>
<text x="65.5" y="77.6">3</text>
<text x="91" y="72.5">1</text>
<text x="91" y="77.6">2</text>
<text x="123" y="72.5">2</text>
<text x="123" y="75.1">3</text>
<text x="123" y="77.6">4</text>
<text x="165.3" y="77.6">3</text>
<text x="165.3" y="75.1">4</text>
<text x="204.4" y="72.5">1</text>
<text x="204.4" y="77.6">2</text>
<text x="229.9" y="72.5">4</text>
<text x="229.9" y="77.6">3</text>
<text x="4" y="82.7">B</text>
<text x="165.3" y="82.7">1</text>
<text x="165.3" y="80.2">2</text>
<text x="204.4" y="83.7">1</text>
<text x="229.9" y="83.7">4</text>
<text x="290.8" y="82.7">B</text>
<text x="65" y="86.2">4</text>
<text x="90.5" y="86.2">1</text>
<text x="204.4" y="88.8">2</text>
<text x="229.9" y="88.8">3</text>
<text x="65" y="91.3">3</text>
<text x="65" y="94.6">4</text>
<text x="90.5" y="91.3">2</text>
<text x="90.5" y="94.6">1</text>
<text x="123.8" y="92.3">1</text>
<text x="123.8" y="94.9">2</text>
<text x="65" y="99.7">3</text>
<text x="90.5" y="99.7">2</text>
<text x="123.8" y="97.4">3</text>
<text x="123.8" y="99.9">4</text>
<text x="204.7" y="102.5">1</text>
<text x="204.7" y="107.6">2</text>
<text x="230.2" y="102.5">4</text>
<text x="230.2" y="107.6">3</text>
<text x="64.8" y="108.6">4</text>
<text x="64.8" y="113.7">3</text>
<text x="90.3" y="108.6">1</text>
<text x="90.3" y="113.7">2</text>
<text x="204.7" y="113.9">1</text>
<text x="230.2" y="113.9">4</text>
<text x="64.8" y="117">4</text>
<text x="90.3" y="117">1</text>
<text x="123.8" y="115.2">1</text>
<text x="123.8" y="117.7">2</text>
<text x="162.5" y="119">4</text>
<text x="204.7" y="119">2</text>
<text x="230.2" y="119">3</text>
<text x="64.8" y="122">3</text>
<text x="90.3" y="122">2</text>
<text x="123.8" y="120.3">3</text>
<text x="123.8" y="122.8">4</text>
<text x="162.5" y="124.1">2</text>
<text x="162.5" y="121.5">3</text>
<text x="204.4" y="125.8">1</text>
<text x="229.9" y="125.8">4</text>
<text x="4" y="130.9">C</text>
<text x="162.5" y="126.6">1</text>
<text x="204.4" y="130.9">2</text>
<text x="229.9" y="130.9">3</text>
<text x="290.8" y="130.9">C</text>
<text x="3.9" y="179.1">D</text>
<text x="212.4" y="179.1">Title</text>
<text x="220" y="179.1">Sensor_module</text>
<text x="290.8" y="179.1">D</text>
<text x="212.4" y="184.2">Description</text>
<text x="225.6" y="184.2">Encoder interface and bumper interface</text>
<text x="212.4" y="189.3">Size</text>
<text x="219" y="189.3">A4</text>
<text x="237" y="189.3">Data</text>
<text x="247.2" y="189.3">2018/10/8</text>
<text x="262.7" y="189.3">Author</text>
<text x="273.3" y="189.3">Wang Peirong</text>
<text x="212.4" y="194.6">Sheet</text>
<text x="219.5" y="194.6">4</text>
<text x="223.3" y="194.6">of</text>
<text x="227.9" y="194.6">6</text>
<text x="237" y="194.6">Revision</text>
<text x="247.2" y="194.6">V1.1</text>
<text x="262.7" y="194.6">CheckedBy *</text>
<text x="38.1" y="199.4">1</text>
<text x="111.1" y="199.4">2</text>
<text x="184.1" y="199.4">3</text>
<text x="257.1" y="199.4">4</text>
</g>
<g font-size="2.3" fill="#800000">
<text x="92.9" y="36">12V</text>
<text x="44.1" y="37.3">3V3</text>
<text x="19.2" y="46.9">TIM2_A0</text>
<text x="34.9" y="43.3">3V3</text>
<text x="107.9" y="44.9">12V</text>
<text x="110.4" y="50">A1</text>
<text x="110.6" y="52.5">B1</text>
<text x="18.7" y="55.3">TIM2_A1</text>
<text x="199" y="56.8">12V</text>
<text x="257.1" y="55.8">3V3</text>
<text x="109.3" y="64.4">PGND</text>
<text x="189" y="62.7">12V</text>
<text x="18.7" y="69.2">TIM3_B4</text>
<text x="108.9" y="66.2">12V</text>
<text x="110.9" y="71.3">A2</text>
<text x="270" y="69.2">Bumper_B4</text>
<text x="19.2" y="77.4">TIM3_B5</text>
<text x="111.1" y="73.8">B2</text>
<text x="270" y="77.9">Bumper_E1</text>
<text x="109.3" y="86.5">PGND</text>
<text x="109.6" y="88.5">12V</text>
<text x="19" y="91.1">TIM4_B6</text>
<text x="111.1" y="93.6">A3</text>
<text x="174.8" y="90.3">PGND</text>
<text x="270" y="90.3">Bumper_E0</text>
<text x="19" y="99.7">TIM4_B7</text>
<text x="111.4" y="96.1">B3</text>
<text x="19" y="113.4">TIM5_H10</text>
<text x="109.5" y="108.8">PGND</text>
<text x="110.4" y="111.4">12V</text>
<text x="270.5" y="108.1">Bumper_B7</text>
<text x="111.6" y="116.4">A4</text>
<text x="112.1" y="119">B4</text>
<text x="19.2" y="121.5">TIM5_H11</text>
<text x="52.2" y="123.3">GND</text>
<text x="270.5" y="120.8">Bumper_B6</text>
<text x="101.3" y="128.6">PGND</text>
<text x="59.6" y="133.2">GND</text>
<text x="109.8" y="137.3">PGND</text>
<text x="173.5" y="135.2">PGND</text>
<text x="270.5" y="132.7">Bumper_B5</text>
<text x="231.3" y="141.3">GND</text>
<text x="63.4" y="147.9">12V</text>
<text x="101" y="146.9">12V</text>
<text x="44.6" y="155.3">A1</text>
<text x="80.4" y="153.8">B1</text>
<text x="44.9" y="163.7">A2</text>
<text x="80.4" y="162.4">B2</text>
<text x="44.9" y="172.3">A3</text>
<text x="80.4" y="171.5">B3</text>
<text x="44.9" y="180.9">A4</text>
<text x="80.1" y="181.2">B4</text>
</g>
<g font-size="2.3" fill="#000080">
<text x="52.7" y="41.1">R14</text>
<text x="68.5" y="40.3">J1光耦</text>
<text x="52.7" y="45.9">1K</text>
<text x="98.4" y="46.1">R13</text>
<text x="120.2" y="44.9">Encoder1</text>
<text x="52.2" y="49.5">R16</text>
<text x="98.4" y="51">750</text>
<text x="52.2" y="54.3">1K</text>
<text x="68.5" y="59.8">J2 光耦</text>
<text x="98.4" y="54.5">R15</text>
<text x="98.4" y="59.3">750</text>
<text x="207.3" y="59.6">J14光耦</text>
<text x="52.2" y="63.2">R18</text>
<text x="68.5" y="62.4">J3 光耦</text>
<text x="120.2" y="60.1">5566-4P</text>
<text x="189.6" y="65.4">R30</text>
<text x="249" y="60.3">R29</text>
<text x="249" y="65.2">4.7K</text>
<text x="52.2" y="68">1K</text>
<text x="52.2" y="71.5">R20</text>
<text x="97.9" y="68.2">R17</text>
<text x="121.3" y="66.2">Encoder2</text>
<text x="160.6" y="71.3">Bumper2</text>
<text x="189.6" y="70.3">330</text>
<text x="207.3" y="70.8">J13光耦</text>
<text x="249.2" y="71.5">R31</text>
<text x="52.2" y="76.4">1K</text>
<text x="97.9" y="73">750</text>
<text x="97.9" y="76.6">R19</text>
<text x="189.6" y="76.6">R32</text>
<text x="249" y="76.4">4.7K</text>
<text x="68.5" y="81.9">J4 光耦</text>
<text x="97.9" y="81.4">750</text>
<text x="121.3" y="81.4">5566-4P</text>
<text x="189.6" y="81.4">330</text>
<text x="207.3" y="81.9">J12光耦</text>
<text x="248.7" y="82.7">R33</text>
<text x="52.2" y="85.2">R22</text>
<text x="68" y="84.5">J5 光耦</text>
<text x="122" y="88.5">Encoder3</text>
<text x="160.6" y="86.5">5566-4P</text>
<text x="189.6" y="87.8">R34</text>
<text x="248.7" y="87.5">4.7K</text>
<text x="52.2" y="90.1">1K</text>
<text x="52.2" y="93.6">R24</text>
<text x="97.9" y="90.3">R21</text>
<text x="97.9" y="95.1">750</text>
<text x="189.6" y="92.6">330</text>
<text x="52.2" y="98.4">1K</text>
<text x="97.9" y="98.7">R23</text>
<text x="207.6" y="100.7">J11 光耦</text>
<text x="249" y="101.5">R35</text>
<text x="52.2" y="107.6">R26</text>
<text x="67.7" y="106.8">J7 光耦</text>
<text x="68" y="103.8">J6 光耦</text>
<text x="97.9" y="103.5">750</text>
<text x="122" y="103.8">5566-4P</text>
<text x="189.6" y="106.6">R36</text>
<text x="249" y="106.3">4.7K</text>
<text x="52.2" y="112.4">1K</text>
<text x="97.9" y="112.6">R25</text>
<text x="122" y="111.4">Encoder4</text>
<text x="189.6" y="111.4">330</text>
<text x="207.6" y="112.1">J10 光耦</text>
<text x="248.7" y="112.9">R37</text>
<text x="52.2" y="115.9">R28</text>
<text x="97.9" y="117.5">750</text>
<text x="157.8" y="115.2">Bumper1</text>
<text x="189.6" y="118">R38</text>
<text x="248.7" y="117.7">4.7K</text>
<text x="52.2" y="120.8">1K</text>
<text x="97.9" y="121">R27</text>
<text x="97.9" y="125.8">750</text>
<text x="189.6" y="122.8">330</text>
<text x="207.3" y="124.1">J9光耦</text>
<text x="248.7" y="124.8">R39</text>
<text x="68.2" y="126.3">J8 光耦</text>
<text x="122" y="126.6">5566-4P</text>
<text x="157.8" y="130.4">5566-4P</text>
<text x="189.6" y="129.9">R40</text>
<text x="248.7" y="129.6">4.7K</text>
<text x="189.6" y="134.7">330</text>
<text x="53.7" y="154.3">R77</text>
<text x="90.3" y="152.7">R78</text>
<text x="53.7" y="159.1">4.7K</text>
<text x="90.3" y="157.6">4.7K</text>
<text x="90.5" y="161.4">R79</text>
<text x="53.2" y="162.7">R74</text>
<text x="53.2" y="167.5">4.7K</text>
<text x="90.5" y="166.2">4.7K</text>
<text x="53.2" y="171.3">R75</text>
<text x="90.5" y="170.5">R80</text>
<text x="52.7" y="179.9">R76</text>
<text x="53.2" y="176.1">4.7K</text>
<text x="90.5" y="175.3">4.7K</text>
<text x="52.7" y="184.7">4.7K</text>
<text x="90.3" y="180.2">R81</text>
<text x="90.3" y="185">4.7K</text>
</g>
</svg>
